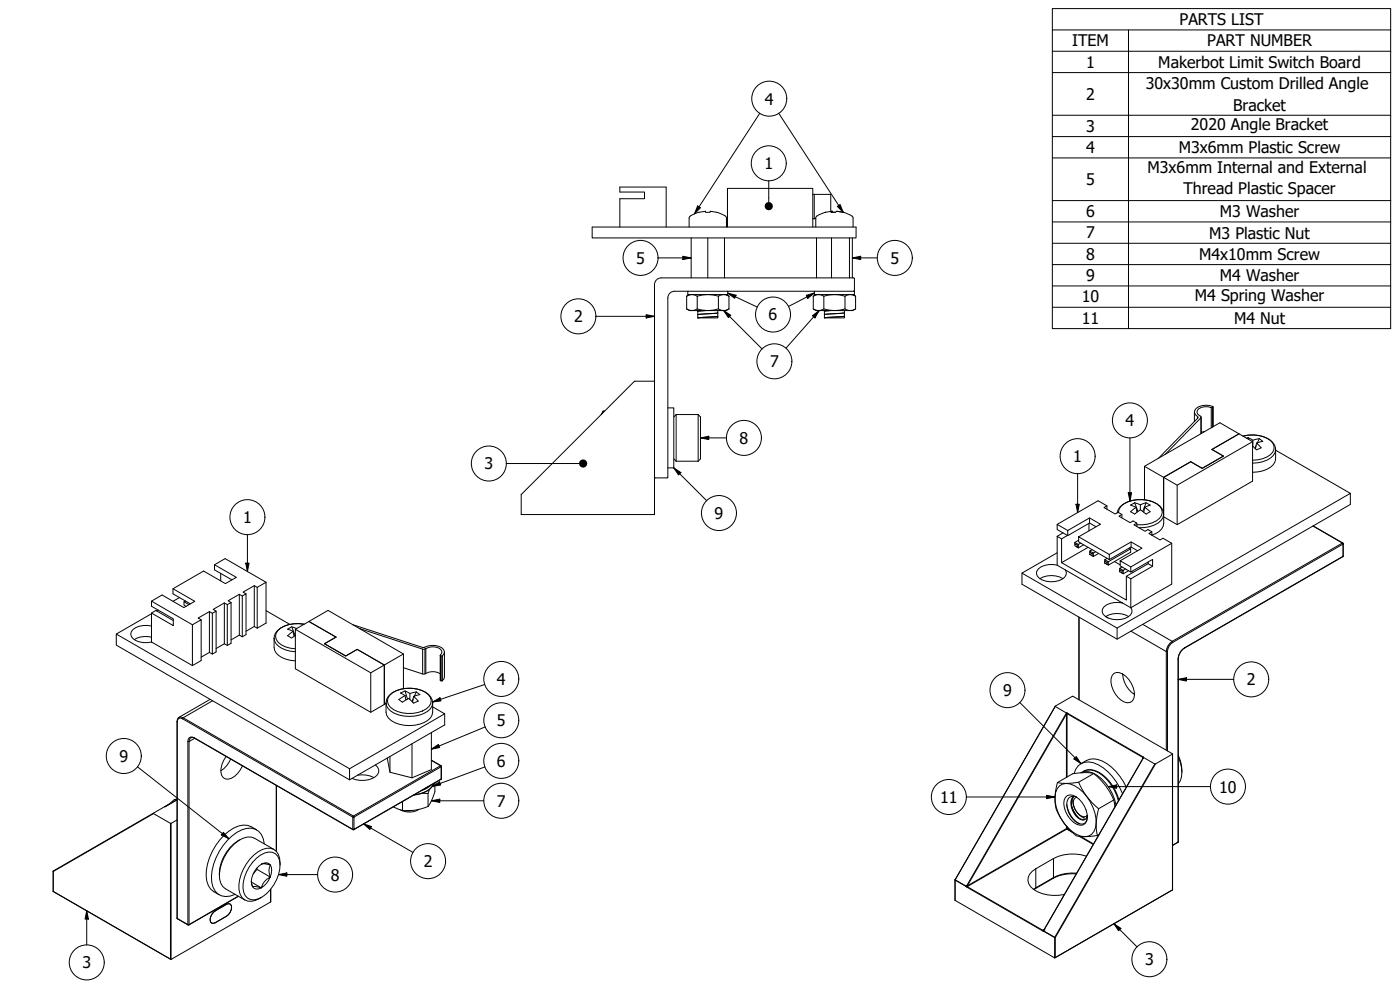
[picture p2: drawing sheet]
<svg xmlns="http://www.w3.org/2000/svg" width="420mm" height="297mm" viewBox="0 0 420 297" stroke-linecap="round" stroke-linejoin="round" font-family="sans-serif">
<!-- layer: Visible (ISO) -->
<g fill="none" stroke="#000" stroke-width=".3">
<path d="M243.9 58.3h.5M177.7 68.1h79.2v3.3h-79.2zM186 68.1v-8.5h7.4v-2h-7.4v-1.5h13.9v12M206.8 68.1v-2.7a3.9 3.9 0 0 1 3-1.7l1.9-.3v.3h1.4l.1-.3 2.3 .4a3.5 3.5 0 0 1 2.5 1.6v2.7M207.4 71.4v12M212.4 71.4v12M217.4 71.4v12M218.3 68.1v-11.6h25.6v11.6M243.9 65.6h.5M245 71.4v12M247.8 63.7l-.5 .1a3.5 3.5 0 0 0-2.5 1.6v2.7M249.3 63.4v-5.1h-4.9v7.3h.4"/>
<path d="M249.5 71.4v12M249.6 63.4l-1.8 .3M249.6 63.4l.5 .3M249.6 63.4l-.2 .3h1.3l.3-.3 2.1 .3M249.6 63.4v.3M249.8 63.4v.3M250.8 63.7h-.4M251.3 63.4l1.7 .3M251.3 63.4h-.1M253.1 63.7l.4 .1a3.5 3.5 0 0 1 2.5 1.6v2.7M254.9 71.4v12M255.8 71.4v12"/>
<path d="M206.1 92.7a2.81 2.81 0 0 0 3.1 0M206.1 88.9a2.81 2.81 0 0 1 3.1 0M206.1 92.7l.8 .5h11l.9-.5M206.1 88.9v3.8M206.9 88.4l-.8 .5M209.2 92.7a10.5 10.5 0 0 0 6.4 0M209.2 88.9a10.5 10.5 0 0 1 6.4 0M209.2 88.9v3.8M209.4 93.2v2.2h6v-2.2M209.4 94.4l6-.5zM209.4 95.4l6-.5zM209.4 93.4h.1"/>
<path d="M209.4 94.4h.1M211.5 93.2l-2.1 .2M211.8 93.2l-2.4 .2M215.4 94.9h.1M215.6 92.7a2.81 2.81 0 0 0 3.2 0M215.6 88.9a2.81 2.81 0 0 1 3.2 0M215.6 88.9v3.8M217.9 88.4l.9 .5M218.3 87.4v1h-11.8v-1M218.8 88.9v3.8M244.1 92.7a2.81 2.81 0 0 0 3.1 0M244.1 88.9a2.81 2.81 0 0 1 3.1 0"/>
<path d="M244.1 92.7l.8 .5h11l.9-.5M244.1 88.9v3.8M244.5 87.4v1l11.9-.1-.1-.9h-53.9a2.01 2.01 0 0 0-2 2v53.8l-.2 .2h-3.6l-.2-.2M244.9 88.4l-.8 .5M247.2 92.7a10.5 10.5 0 0 0 6.4 0M247.2 88.9a10.5 10.5 0 0 1 6.4 0M247.2 88.9v3.8M247.4 93.2v2.2h6v-2.2M247.4 94.4l6-.5zM247.4 94.4h.1M247.4 95.4h.1M249.1 93.2l-1.7 .2 2-.2"/>
<path d="M253.4 94.9l-6 .5M253.4 93.9h.1M253.4 94.9h.1M253.6 92.7a2.81 2.81 0 0 0 3.2 0M253.6 88.9a2.81 2.81 0 0 1 3.2 0M253.6 88.9v3.8M255.9 88.4l.9 .5M256.2 87.4l.2-.2v-3.6l-.2-.2h-57.8a2.01 2.01 0 0 0-2 2v29M256.8 88.9v3.8M181 123.3l-.3 .8M181.5 123.3h-.5l-.6 1.1M200.4 122.4h1.8v18h-1.8"/>
<path d="M202.2 137.7l.7 .7M202.9 124.4v14M202.9 124.4l-.7 .7M202.9 138.4h6.6M202.9 124.4h6.6M209.5 124.4l.7 .7v12.6l-.7 .7M209.5 124.4v14M343.5 139.9l5.7 3.3v10.8M349.7 136.3l10.7-10.9v-.4a1.52 1.52 0 0 1-1.1-1.8 4.3 4.3 0 0 1 4.5-.9l.3-.3a4.6 4.6 0 0 0-5.6 1.2 1.91 1.91 0 0 0 1.1 2l-11.9 12.3M357.4 138.5l-8.2 4.7M357.4 138.5l-8.2 4.7v10.8M358.5 123.6v2.9"/>
<path d="M360.5 125.2v4.9M361.5 129.5l-1 .2M363.7 134.9l8.1-4.7-5.7-3.4-22.6 13.1v10.1M363.7 134.9l3.5 2-6.4 3.6-3.4-2M363.7 134.9l3.5 1.9-6.4 3.7-3.4-2M364.1 122.1v5.9M373 130.9a8.7 8.7 0 0 1 9.2 2.2 6.4 6.4 0 0 1 .5 5.5 7.2 7.2 0 0 1-6.8 3.1M374.6 131.3l1.4 .8 1.9-.5M374.6 131.3l-.5 .2M374.6 131.3l.1 .5M375.9 132.5l-4-2.3-8.2 4.7M376 132.1v1.8"/>
<path d="M377 133.7l-.4 .8M377.1 132.9l-.3 1.8M377.9 131.6l1.1 .8-1.9 .5 1.4 1.5-1.4 .6-1.2-1.2M377.9 131.6l-.5 1.2M382.8 135.1l22.5 12.9-70 40.4-28.6-16.4 10.6-6.1M156.4 154.4l.1-6 33.9-34h6v40M156.5 154.3h39.8M317.3 157.3l3.1 1.9v1.5l-3.1-1.8zM319 159.9l-1.7 1M320.4 159.2l6.6-3.8 3.3 1.9-6.6 3.8M326.8 157v2.3M327 155.4v1.5"/>
<path d="M328.9 158.1l-1.9-1.2-6.6 3.8M332.2 151.8l-.9 .5 3.4 1.9 .9-.5 1.1 .7v1M332.2 152.8v-1l-2.6-1.6-12.3 7.1M335.3 153.9a5.4 5.4 0 0 1 4.7-3.8 8.9 8.9 0 0 1 8.6 2.4 5.8 5.8 0 0 1-.7 7l-2.2 1.1v-1l-1.2-.7-.8 .5-3.4-1.9 .9-.5M336.7 154.4l-.9 .5 3.4 1.9 .9-.5 1.1 .7v1M340.5 150.8l-1.2 .8 1.6 .6-1.6 1.3 1.2 .7 1.7-1.2M340.5 150.8l1.7 .7 1.7-.7M340.5 150.8l1 2.7M340.9 152.2l.3 1.5M342.2 151.5v1.5M343.5 152.2l-.2 1.5M343.9 150.8l1.3 .8-1.7 .6 1.7 1.3-1.3 .7-1.7-1.2"/>
<path d="M343.9 150.8l-.9 2.7M345.7 159.6l-.9 .5 3.3 1.9 .9-.5 2.7 1.5v12.3l-12.3 7M349.2 143.2l4.1 2.4v11.8M353.3 145.6l22.6-13.1v11.9l-22.6 13-4.1-2.3M394.1 157.8l8.9 5.1M405.3 148v3.4l-70 40.4-28.6-16.5v-3.3M51.9 176.6l6.6 3.8-3.3 1.9-6.6-3.8-3.1 1.9v1.5l6.5 3.8v2l-6.5-3.8M53.9 179.3l-2 1.1M64.4 169.4l6.5 3.8-3.3 1.9-6.5-3.8-9.2 5.3v1.6l5.2 3M66.2 172v2.3M69.6 174l-5.2-3v-1.6l3.2-1.8 12.2 7.1M71.8 178.3v12.3"/>
<path d="M72.7 178.8l-.9-.5-3.3 2 .8 .5M76.3 175.7v12.3M77.2 176.2l-.9-.5-3.3 2 .8 .5M312.1 173.6a6.9 6.9 0 0 1 6.9 0M317.3 169.6a5.5 5.5 0 0 0-6.1 1.8 2.18 2.18 0 0 0 1.6 2.6 6.6 6.6 0 0 0 6.7-.8l.5-.7v-.8l-.3-.7M318.6 168.8v-7.1l-1.3-.8v8.7l2.4 1.4M318.6 168.8l19.4 11.3v-7.2l1.4 .8v8.6l-2.5-1.4M319.7 171l17.2 9.9M320.4 160.7l-1.8 1M322.6 163.2l.7 .4v.6l-.7-.4zM322.6 162.7l1 .7-.3 .2M322.6 162.7v.5"/>
<path d="M323.3 164.2l.3 .2M323.7 161.1l9.2 5.3v1.5l-9.2-5.3zM323.7 162.1l-1.1 .6M324.3 163l-.7 .4v1M325.2 163.5l-1.6 .9M326.5 164.2l-7.9 4.6M327.1 165.7l.7 .5v.6l-.7-.4zM327.1 165.3v.4M327.8 164.9l-.7 .4 1 .7 .7-.5M327.8 166.8l.3 .2M329.7 166.1l-1.6 .9v-1l-.3 .2M331.5 168.3l.8 .5v.6l-.8-.4z"/>
<path d="M331.5 167.9v.4M332.3 169.4l.3 .2M332.9 166.4l6.6-3.8 3.2 1.9-6.5 3.8M334.5 168.5l1.7 1M336 170.9l.8 .4v.7l-.8-.5zM336 170.5v.4M336.2 168.3l3.2 1.8v1.5l-3.2-1.8zM336.8 170.1l-.8 .4 1.1 .6 .7-.4M336.8 172l.3 .2M338.7 171.2l-1.6 1v-1.1l-.3 .2M338.9 164.4l.4 .3v1l-6.7 3.9v-1.1l-.3 .3M339.3 164.7l-6.7 3.8-1.1-.6 .8-.4"/>
<path d="M339.4 171.6l6.5-3.7v2l-6.5 3.8M339.5 162.6v1.5M339.6 171.5l.5 .2M341.4 165.2l-1.9-1.1-6.6 3.8M344.6 168.6v.5l-6.6 3.8M344.6 169.1l1.3 .8M351.7 163l-12.3 7.1M403 162.9v4.1l-47.6 27.5a4 4 0 0 0-1.8 3.1v54.9l-1.7 1.2M34.9 190.2v3.4l70 40.4 28.6-16.5v-3.3M45.5 187.8a5.7 5.7 0 0 0-6.1 1.7 2.03 2.03 0 0 0 1.4 2.7 7.3 7.3 0 0 0 4.7 .4M45.5 191.2a7 7 0 0 0-5.2 .7M45.5 184.1l-10.6 6.1 70 40.5 28.6-16.5-3.7-2.1"/>
<path d="M45.5 192.6h.1M45.5 180.4l12.2 7.1M45.5 192.6l12.2 7.1 2.7-1.5v-12.2l-2.7 1.5v12.2M47.4 183l-.4 .3M52 186.2l-5.2-3-1.3 .7v8.7M55.2 180.5v1.1l.6 .3M55.6 180.3l-.4 .2 1.5 .9M62.8 183.5v12.2M63.7 196.3v-12.3l1.2-.6v12.2l-1.2 .7-.9-.6-2.4 1.5M63.7 184l-.9-.5-3.3 1.9 .9 .6M67.3 180.9v12.3M68.2 193.7v-12.3l1.1-.6v12.2l-1.1 .7-.9-.5-2.4 1.4"/>
<path d="M68.2 181.4l-.9-.5-3.3 1.9 .9 .6M72.7 191.1v-12.3l1.1-.6v12.2l-1.1 .7-.9-.5-2.5 1.4M77.2 188.5v-12.3l2.6-1.5v12.3l-2.6 1.5-.9-.5-2.5 1.4M79.8 183.2l7.2 4.1M87.6 188.1l.9 2.6M88 189.4l-1.7 1.3 1.3 .8 1-.9M88 189.4l.2 1.5M88.6 188.8l22.7 13.1v11.8M89 188.6l-1.4-.5-1.3 .7 1.7 .6M91.3 187.3a8.8 8.8 0 0 0-8.5 2.5 6.2 6.2 0 0 0-.5 4.5 5.1 5.1 0 0 0 4.9 3.8l1.4 .2M100.8 191.2l-8.1-4.7 5.8-3.4 22.6 13.1v10.4M100.8 191.2l-8.1-4.7-4.1 2.3v11.9l22.7 13 4.6-2.6"/>
<path d="M100.8 191.2l-3.4 2 6.4 3.6 3.4-2 8.1 4.7v11.9v-11.9l-4 2.4M100.8 191.2l-3.4 1.9 6.4 3.7 3.4-2 8.1 4.7 5.8-3.3M105.9 187.4l21.2 6.9a5.4 5.4 0 0 1 6 .6 1.33 1.33 0 0 1-.5 2l-.5-.2a1.18 1.18 0 0 0 .1-1.9 4 4 0 0 0-4.4-.2M107.9 188.6l18.9 6.2 1-.2M127.8 194.6v7.5M133.4 195.7v7.4l-.2 .6-.6 .6-.5-.2v-7.5M323.8 185.1v24.8M331.8 185a6.8 6.8 0 0 1 6.9 0M335.3 188.4v3.4M336.9 180.9a5.4 5.4 0 0 0-6 1.9 2.23 2.23 0 0 0 1.7 2.6 6.5 6.5 0 0 0 6.7-.9l.4-.7v-.7l-.3-.8M339.4 182.3h.1M63.1 209.8l-9.4 5.4-.4 .5-.2 .8v59l3.6 2"/>
<path d="M117.2 208.3a9.9 9.9 0 0 1 11.3 0l.7 .7a6.9 6.9 0 0 1 0 6.4 9.8 9.8 0 0 1-12.7 0 6.2 6.2 0 0 1 .7-7.1zM121.1 200.3l5.7 1.9 1-.1M121.6 208.7l.2 1.3M121.6 207.3l-1.4 .6 1.4 .8M121.6 207.3l1.4 .8 2-.5M121.6 207.3l.7 2.5M123 208.1v1.7M124 209.7l-.4 .8M124.1 208.9l-.3 1.8M125 207.6l1 .8-1.9 .5 1.4 1.5-1.4 .6-1.4-1.4-2 1.1-1-.8 1.9-1.2M125 207.6l-.6 1.2M127.8 202.1a4.2 4.2 0 0 1 4.3 .1"/>
<path d="M129.5 219.8v11.1l-5.9 2.5-6.6-1.7-.8-4.3M316.7 211.9l-30.1 52.1v6.1l29.9 17.3 .2-.1M316.7 211.9l3.6 2.1M316.7 211.9l5.3-3 29.9 17.3v40.8M336.9 202.2a2.2 2.2 0 0 0-2.6-.1 2.2 2.2 0 0 0-.9 2.5 7.2 7.2 0 0 0 4.9 6.3 2.03 2.03 0 0 0 2.2-2.3 7.7 7.7 0 0 0-3.6-6.4 7.8 7.8 0 0 0 3.6 6.2M52.3 239.9l-1.6 1.4M53.1 239.7l-.8 .2 .5 .3M53.1 240l-3.6 2M57.3 221.4l1.1 .1 47.7 27.5 26.2-15.2 .1-4-2.9-1.7M67.9 227a5.4 5.4 0 0 0-.9 6.3 2.6 2.6 0 0 0 3.4-.4l.9-.8 1.5-2.3M69.2 227.8a7.6 7.6 0 0 1-2.9 3.5M83 235.7v19.8"/>
<path d="M104.9 230.7v3.3M107.3 232.6a7.7 7.7 0 0 1 4.9 .7M112.7 229.5a2.02 2.02 0 0 1 0 3.5 7.7 7.7 0 0 1-7.1 .6M117 227v4.7M123.6 223.2v10.2M126.7 238l1.8 .1v3.9M128.9 236.8l-.4 1.3M130.2 235.1a6.8 6.8 0 0 1-6 3.5M130.5 234.9a10.6 10.6 0 0 1-2 7.1M317.3 234.8a12.3 12.3 0 0 0 2.1 12.3l2.5 2.7a4.1 4.1 0 0 0 3.7 1.2l3.7-.3M318 235.8a3.9 3.9 0 0 1 4.5-.1 13 13 0 0 1 6.3 12.6 3.5 3.5 0 0 1-5.7 2.1 13 13 0 0 1-6.3-12.6l.5-1.2zM319.7 239.3a2.23 2.23 0 0 1 3.3-.2 7.3 7.3 0 0 1 3.1 7.3 1.97 1.97 0 0 1-2.9 1 7.4 7.4 0 0 1-3.8-7.3z"/>
<path d="M322.1 239.1a5.7 5.7 0 0 0 3.3 6.3l-.2 .1M322.2 238.9a4.1 4.1 0 0 0 .2 5.2l.5 .7a2.18 2.18 0 0 0 2.9 1l.2-.4M322.3 238.9a4.7 4.7 0 0 0 1.2 6.3l.4 .3a1.82 1.82 0 0 0 1.8 .4M322.3 232.1a4.3 4.3 0 0 1 5.9-3.2 15.4 15.4 0 0 1 8.7 9.2M323.7 234.7l-3.7 .4-2.7-.3M323.7 234.7a19.8 19.8 0 0 0 6 8M324.4 229.1a6 6 0 0 1 7.8 0 17.1 17.1 0 0 1 5.8 7.1M324.4 231.9a4.9 4.9 0 0 1 6.2 .3 14 14 0 0 1 5.2 7.8M328.3 232.1l-2.7-.3-3.7 .4-4.6 2.6M328.3 232.1a19.8 19.8 0 0 1 6 7.9M328.3 232.1l-4.6 2.6M343.1 227.4l-29.8 51.6"/>
<path d="M343.1 227.1l.1 .1M343.2 227.2v.1M351.9 226.3l-5.2 2.9-3.5-1.9M353.6 226.6a10.6 10.6 0 0 1 1.1 5.2M353.6 227.1a7.9 7.9 0 0 1 0 8.1M46 244l5.2 3 1.9-1M46 244l-30 17.3-.1 6.2M49.4 242l-3.4 2M49.6 242h-.2M50.9 241.2l-1.5 .8M72 251.9a12.1 12.1 0 0 0-6.2 10.8M77 257.5a4.9 4.9 0 0 1 5.6-1.4 4.7 4.7 0 0 1 1.4 4.6 12.1 12.1 0 0 1-6.5 9 3.2 3.2 0 0 1-4.6-3.3 12.3 12.3 0 0 1 4.1-8.9z"/>
<path d="M77 249a6.2 6.2 0 0 0-8.3 .4 17.6 17.6 0 0 0-6.8 13.4 5.7 5.7 0 0 0 3.9 5.7M78.5 259.3l.9-.1 1.8 .4a1.84 1.84 0 0 0-2.7-.4 5.9 5.9 0 0 0-2.7 6.9 1.85 1.85 0 0 0 2.6 .3M79.3 253.2a4.6 4.6 0 0 0-6.7-4.2 16.8 16.8 0 0 0-9.1 15.7 4.5 4.5 0 0 0 7.1 3.7M81.2 259.6a4 4 0 0 0-.1 3.5 6.6 6.6 0 0 1-2.7 3.3 5 5 0 0 1 2.7-3.3 4.1 4.1 0 0 0 .1-3.5zM82.2 254.9l-5.8-3.4a4.6 4.6 0 0 0-4.7 .6 13.3 13.3 0 0 0-5.8 11.6l.3 1.3 .6 1 .8 .7 5.9 3.3M84 259.6a4.2 4.2 0 0 0-2.9-5.1 8.7 8.7 0 0 0-7.1 4.7 11 11 0 0 0-2 9 3.3 3.3 0 0 0 4.6 2l1.9-1M118.1 242.1l2.7 1.1M120.8 240.5v2.7M123.2 243.2h-1M123.5 243.2h-1.6M125.8 242.9a5.7 5.7 0 0 1-5.6 .1M128.5 242a15.4 15.4 0 0 1-7.7 1.2"/>
<path d="M320.1 241.3a7.6 7.6 0 0 0 3.9 5.9M321.7 242l.7 1.7 1 1.4M326.1 256.9a12.9 12.9 0 0 0-9.9 .7l-5.3 3.1a3.4 3.4 0 0 0-2.4 2.9 3.4 3.4 0 0 0 1.8 3.3 12.2 12.2 0 0 0 9.1 1.5M326.3 244.6l-.3 .8M326.3 245.1a1.88 1.88 0 0 1-.9 2 1.88 1.88 0 0 1-2.2-.3 6.7 6.7 0 0 1-2.9-6.4 1.86 1.86 0 0 1 2.9-1.2 1.76 1.76 0 0 0-1 2.4 3.9 3.9 0 0 0 3.6 3.4l.5-.3-.3 .7M329.7 242.7a15.3 15.3 0 0 0-.4 8M329.8 250.4l-.5 .3M334.3 240l.3 2.1M334.3 240l-4.6 2.7M15.9 267.5l35.4 20.4M16 267.5h-.1M64 273.8l4-2.5 1.1-.1a2.6 2.6 0 0 1-1.1 3.7l-3.4 2-1.1 .1a2.19 2.19 0 0 1 .5-3.2z"/>
<path d="M71.6 268.9l-14.9 8.6M75.4 264.3l.4 1.8 .9-.1 1.7 .4M75.5 264.7l2.9 1.7M77.1 260.8l4 2.3M77.1 260.4v.4l-1.1 1.4M81.3 266.8l-.1 3.8-29.9 17.3-.1-.1M289.8 265.9h.2M290.3 265.7l-.1 .1M313.2 279.3l.1 .1M313.2 279.2h.1M313.2 279.1v.1M313.3 279l-.1 .1"/>
<path d="M323 262.2a12.5 12.5 0 0 0-6.9 1.3l-5.8 3.4M351.9 267h.1M351.9 267l-35.3 20.4"/>
</g>
<!-- layer: Visible Narrow (ISO) -->
<g fill="none" stroke="#000" stroke-width=".3">
<path d="M359.4 125v.5M360.4 125.4v4.7M363.5 122.3v6M363.8 122.3v5.9M364 122.2v5.9M373 130.9a9.7 9.7 0 0 1 8.3 1.3 2.58 2.58 0 0 1-.1 4.3 8.7 8.7 0 0 1-5.3 1.6M382.8 134.9a3.8 3.8 0 0 1-2.6 3.2l-2.7 .7-1.6 .2M335.7 153.8a3.7 3.7 0 0 1 2.7-3.2 9.7 9.7 0 0 1 9.7 1.4 2.66 2.66 0 0 1-1.1 4.3 9.9 9.9 0 0 1-5.8 1.1M349.2 154.3a4 4 0 0 1-2.8 3.3l-1.4 .4-3.2 .3M394 157.8l8.9 5.1M402.9 162.9l.2 .3M402.9 162.9l-51.1 29.5"/>
<path d="M403 162.9h-.1M403.1 163.2v3.7l-47.6 27.5M403.1 163.2l-51.1 29.5M403.1 166.8l-.1 .2M403.1 163.1v.1M82.3 191.5a5.1 5.1 0 0 0 4.9 3.9l1.4 .2M91.3 187.3a8.8 8.8 0 0 0-8 2 2.66 2.66 0 0 0 1.2 4.2l1.2 .6 2.9 .6M126.8 194.8v7.4M127.5 194.7v7.5M132.2 196.7v7.5M132.4 196.8v7.5M132.8 196.8v7.5"/>
<path d="M323.9 185.2v24.8M331.8 185l.8 .4M339.4 189.4l10.6 6.1v29.6M342.9 187.3l8.9 5.1M350.4 195.5v29.8M351.8 192.4l.2 .3M351.8 192.4a3.9 3.9 0 0 0-1.8 3.1h.4a3.5 3.5 0 0 1 1.6-2.8M353.6 197.6v55.1l-1.7 .9M355.5 194.4a4.3 4.3 0 0 0-1.9 3.3M355.5 194.4l-.1 .1M53.1 216.5l.1 .1M53.2 216.6v59l3.2 1.8"/>
<path d="M53.7 215.2l.6-.1 .7 .3M54.8 215.7l-.6-.2-.5 .1-.4 .3-.1 .7M54.8 215.7l51.1 29.5v3.6M55 215.4l-.2 .3M55 215.4l51.1 29.5 26.1-15.1M63.8 210.3l-8.8 5.1M115.9 210.9a3.8 3.8 0 0 0 2.6 3.2 10.1 10.1 0 0 0 10.7-1.4l.5-.9 .1-.9M116.9 208.7a9.3 9.3 0 0 1 11.6-.3 2.6 2.6 0 0 1-.6 4.3 9.7 9.7 0 0 1-10.7-.5 2.45 2.45 0 0 1-.3-3.5zM316.7 212l-30 52 3.2 1.8M320.1 213.9l-29.9 51.7M320.1 213.9v.2M320.2 214l22.9 13.2z"/>
<path d="M320.2 214.3h-.1v18.9M320.2 214.3l-.1-.2-29.7 51.6M320.2 214.3v18.8M56.4 222.5h.3M56.4 222.5v54.9M56.7 222.5v54.9M57.3 221.4l-.4 .4-.2 .7M58.3 221.4a1.19 1.19 0 0 0-1.3-.1 1.19 1.19 0 0 0-.6 1.2M58.3 221.4l.1 .1M58.3 221.4l47.6 27.4M58.4 221.5l-1.7 1M82.9 235.7v19.7"/>
<path d="M128.4 236.1l-.7 .5M129.4 235.6l-1.7 1.1-1.2 .5M129.5 228.2l2.7 1.6M130.2 235.1a6.8 6.8 0 0 1-5.9 3.4M132.2 229.8l.2 .3M132.3 229.7l-.1 .1M132.4 230.1v3.6l-26.2 15.1v-3.6M132.4 230.1l-26.2 15.1M132.5 233.6l-.2 .2M132.5 230l-.1 .1M324.4 231.9a4.8 4.8 0 0 1 4.9 .7 14.3 14.3 0 0 1 5.6 8.9M325.2 231.4a4.5 4.5 0 0 1 4.7 .5 14.1 14.1 0 0 1 5.8 8.4"/>
<path d="M343 227.4h.1M343.1 227.3l-.1 .2M343.1 227.3l-29.7 51.7M346.6 229.2l-30.1 52M351.9 226.3v40.7l-35.2 20.3v-6l30.1-52.1M46.1 244.1l-30.1 17.4v6l35.2 20.3v-40.8M51.3 247v40.9M53.1 240l-3.6 2M105.9 248.8l.3 .1M105.9 248.8v.1M106.1 244.9l.1 .3h-.3zM316.2 257.6v5.7l-5.3 3.1v-5.7"/>
<path d="M320.1 248.6h.1l-.1 .2zM320.1 247.9v.7l-29.7 17.2M320.2 248.1v.5M320.2 248.6l1.1 .6M321.8 249.7l-1.7-.9-29.6 17.1M323.9 250.9l4.2 2.5M324.4 251l3.8 2.2M353.6 252.5l-.1 .3M16 261.3l-.1 .1M53.1 275.5l.2 .2M56.4 277.4h.3M56.4 277.4v.1"/>
<path d="M56.7 277.4v.1M71.5 268.9l-14.8 8.5M81.2 266.8v3.8M286.6 264h.1M289.8 265.9l.3 .2M289.8 265.9l-3.2-1.8v6.1M289.8 265.9h.1M290 265.9l.2 .1M290 265.8l.4-.1-.2 .3M290.1 266.1l.2 .2M290.2 266l.1 .2M290.2 266l-.1 .1"/>
<path d="M290.2 265.8l-.4 .1M290.3 266.3l22.5 13M290.3 266.2v.1M290.3 265.7h.1M290.4 266l-.1 .2M290.4 265.8l-.2 .2M290.4 266.1l22.5 13M310.8 266.6l.1-.2-.7 .4M312.8 279.3l.3 .1M312.9 279.2h.3M312.9 279.2l-.1 .1M313.1 279.4l.2 .1"/>
<path d="M313.2 279.2v.1M313.2 279.2l-.1 .2M313.2 279.1v.1M313.3 279.2v.2M313.3 279v.2l-.2-.1M313.3 279h.1M313.3 279.5l3.2 1.8v6.1M313.3 279.4v.1M313.4 279.4l3.1 1.8M323.1 262a10.3 10.3 0 0 0-7 1.5M316.5 281.2l.2 .1z"/>
</g>
<!-- layer: Symbol (ISO) -->
<g fill="none" stroke="#000" stroke-width=".3">
<path d="M315.8 9v-6.4h101.6v6.4M315.8 15.4h101.6M338.7 9v89.6M417.4 9h-101.6v6.4M417.4 9v89.6h-101.6v-83.2M228 34l-19.6 30.2M233.7 34l19.4 29.7M315.8 21.8h101.6M315.8 34.6h101.6M230.7 54.2v6.4M315.8 41h101.6M315.8 47.4h101.6"/>
<path d="M197.5 77.4h9.9M204.9 76.9l2.5 .5-2.5 .5zM209.4 61.8l.8 .5-1.8 1.9zM251.3 61.9l.8-.5 1 2.3zM255.8 77.4l2.5-.5v1zM255.8 77.4h7.5M315.8 60.2h101.6M315.8 66.6h101.6M315.8 73h101.6M315.8 79.4h101.6M178.8 94.9h17.6M193.9 94.4l2.5 .5-2.5 .5z"/>
<path d="M217.2 93.2l2.1 1.4-.7 .7zM217.2 93.2l11.5 11.5M218.4 88l2.5 .6-.4 .9zM218.4 88l8.9 4.1M242 88.6l2.4-.7-2 1.6zM243.8 94.7l2.1-1.5-1.3 2.2zM244.4 87.9l-7.8 4.1M245.9 93.2l-10 11.3M315.8 85.8h101.6M315.8 92.2h101.6M152 139.1h21.8M210.2 131.4l2.5-.5v1z"/>
<path d="M210.2 131.4h7.8M339.1 131.4v18.9M202.2 140.4l2.1 1.4-.7 .7zM202.2 140.4l9.9 9.8M322.9 151.3h1l-.5 2.5zM323.4 142.1v11.7M338.6 147.8h1l-.5 2.5zM73.8 169h1l-.5 2.5zM74.3 160.4v11.1M129.8 210.6l2.2-1.2 .4 .9zM145.5 205.4l-15.7 5.2M145.6 218.1l-16.1 6.7"/>
<path d="M306.1 210.8l18.3 18.3M353.6 203.8l2.4-.5v1zM353.6 203.8h16.7M41.3 230.1l27.4 21.6M129.5 224.8l2.1-1.4 .4 .9zM129.7 235.9l2.2-1.3 .4 .9zM145.5 230.1l-15.8 5.8M290 239.1h26.6M314.1 238.6l2.5 .5-2.5 .5zM322.3 227.7l.7-.7 1.4 2.1zM332.6 236l2.5-.5v1zM332.6 236h30.7"/>
<path d="M67 249.7l1.7 2-2.3-1.2zM109.1 247.2l2.4 .8-.5 .9zM109.1 247.2l14.8 8.6M129.5 240.3l2.5-.5v1zM129.5 240.3h15.7M26 273.3l.5 2.5h-1zM26 273.3v10.2M83.6 262.4l2.5-.5v1zM83.6 262.4h11.7M334.3 277.1l2.1 1.5-.7 .7zM334.3 277.1l6.9 7"/>
<circle cx="230.9" cy="29.6" r="5.3"/>
<circle cx="230.7" cy="49" r="5.3"/>
<circle cx="192.2" cy="77.4" r="5.3"/>
<circle cx="268.5" cy="77.4" r="5.3"/>
<circle cx="173.6" cy="94.9" r="5.3"/>
<circle cx="232" cy="94.4" r="5.3"/>
<circle cx="232.4" cy="108.4" r="5.3"/>
<circle cx="146.7" cy="139.1" r="5.3"/>
<circle cx="223.3" cy="131.4" r="5.3"/>
<circle cx="323.4" cy="136.9" r="5.3"/>
<circle cx="339.1" cy="126.1" r="5.3"/>
<circle cx="74.3" cy="155.2" r="5.3"/>
<circle cx="215.8" cy="153.9" r="5.3"/>
<circle cx="150.4" cy="203.7" r="5.3"/>
<circle cx="150.4" cy="216.1" r="5.3"/>
<circle cx="302.4" cy="207.1" r="5.3"/>
<circle cx="375.5" cy="203.8" r="5.3"/>
<circle cx="37.1" cy="226.8" r="5.3"/>
<circle cx="150.4" cy="228.3" r="5.3"/>
<circle cx="284.8" cy="239.1" r="5.3"/>
<circle cx="368.5" cy="236" r="5.3"/>
<circle cx="128.5" cy="258.4" r="5.3"/>
<circle cx="150.4" cy="240.3" r="5.3"/>
<circle cx="100.6" cy="262.4" r="5.3"/>
<circle cx="26" cy="288.8" r="5.3"/>
<circle cx="344.9" cy="287.8" r="5.3"/>
</g>
<g fill="#000">
<path d="M204.9 76.9l2.5 .5-2.5 .5z" fill-rule="evenodd"/>
<path d="M209.4 61.8l.8 .5-1.8 1.9z" fill-rule="evenodd"/>
<path d="M251.3 61.9l.8-.5 1 2.3z" fill-rule="evenodd"/>
<path d="M255.8 77.4l2.5-.5v1z" fill-rule="evenodd"/>
<path d="M193.9 94.4l2.5 .5-2.5 .5z" fill-rule="evenodd"/>
<path d="M217.2 93.2l2.1 1.4-.7 .7z" fill-rule="evenodd"/>
<path d="M218.4 88l2.5 .6-.4 .9z" fill-rule="evenodd"/>
<path d="M242 88.6l2.4-.7-2 1.6z" fill-rule="evenodd"/>
<path d="M243.8 94.7l2.1-1.5-1.3 2.2z" fill-rule="evenodd"/>
<path d="M210.2 131.4l2.5-.5v1z" fill-rule="evenodd"/>
<path d="M202.2 140.4l2.1 1.4-.7 .7z" fill-rule="evenodd"/>
<path d="M322.9 151.3h1l-.5 2.5z" fill-rule="evenodd"/>
<path d="M338.6 147.8h1l-.5 2.5z" fill-rule="evenodd"/>
<path d="M73.8 169h1l-.5 2.5z" fill-rule="evenodd"/>
<path d="M129.8 210.6l2.2-1.2 .4 .9z" fill-rule="evenodd"/>
<path d="M353.6 203.8l2.4-.5v1z" fill-rule="evenodd"/>
<path d="M129.5 224.8l2.1-1.4 .4 .9z" fill-rule="evenodd"/>
<path d="M129.7 235.9l2.2-1.3 .4 .9z" fill-rule="evenodd"/>
<path d="M129.5 240.3l2.5-.5v1z" fill-rule="evenodd"/>
<path d="M314.1 238.6l2.5 .5-2.5 .5z" fill-rule="evenodd"/>
<path d="M323 227l1.4 2.1-2.1-1.4z" fill-rule="evenodd"/>
<path d="M332.6 236l2.5-.5v1z" fill-rule="evenodd"/>
<path d="M67 249.7l1.7 2-2.3-1.2z" fill-rule="evenodd"/>
<path d="M109.1 247.2l2.4 .8-.5 .9z" fill-rule="evenodd"/>
<path d="M26 273.3l.5 2.5h-1z" fill-rule="evenodd"/>
<path d="M83.6 262.4l2.5-.5v1z" fill-rule="evenodd"/>
<path d="M334.3 277.1l2.1 1.5-.7 .7z" fill-rule="evenodd"/>
<circle cx="230.7" cy="61.9" r="1.25"/>
<circle cx="175" cy="139.1" r="1.25"/>
</g>
<g font-size="4.8">
<text x="354" y="7.5">PARTS LIST</text>
<text x="321.7" y="13.9">ITEM</text>
<text x="362.3" y="13.9">PART NUMBER</text>
<text x="325.9" y="20.3">1</text>
<text x="347.6" y="20.4">Makerbot Limit Switch Board</text>
<text x="325.9" y="30">2</text>
<text x="343.9" y="26.8">30x30mm Custom Drilled Angle</text>
<text x="229.5" y="31.4">4</text>
<text x="370.1" y="33.2">Bracket</text>
<text x="325.9" y="39.5">3</text>
<text x="357.4" y="39.1">2020 Angle Bracket</text>
<text x="325.9" y="45.9">4</text>
<text x="353.8" y="46">M3x6mm Plastic Screw</text>
<text x="229.4" y="50.8">1</text>
<text x="344.4" y="51.9">M3x6mm Internal and External</text>
<text x="325.9" y="55.5">5</text>
<text x="355.2" y="58.3">Thread Plastic Spacer</text>
<text x="325.9" y="65.1">6</text>
<text x="366.1" y="65.2">M3 Washer</text>
<text x="325.9" y="71.5">7</text>
<text x="362.9" y="71.6">M3 Plastic Nut</text>
<text x="325.9" y="77.9">8</text>
<text x="359.9" y="77.9">M4x10mm Screw</text>
<text x="190.9" y="79.1">5</text>
<text x="267.2" y="79.1">5</text>
<text x="325.9" y="84.3">9</text>
<text x="366.1" y="84.4">M4 Washer</text>
<text x="324.6" y="90.7">10</text>
<text x="358.6" y="90.3">M4 Spring Washer</text>
<text x="172.3" y="96.7">2</text>
<text x="230.7" y="96.2">6</text>
<text x="324.6" y="97.2">11</text>
<text x="370.3" y="97.1">M4 Nut</text>
<text x="231.1" y="110.2">7</text>
<text x="337.8" y="127.9">4</text>
<text x="221.9" y="133.2">8</text>
<text x="145.4" y="140.9">3</text>
<text x="322.1" y="138.6">1</text>
<text x="214.5" y="155.7">9</text>
<text x="72.9" y="156.9">1</text>
<text x="149.1" y="205.5">4</text>
<text x="301" y="208.9">9</text>
<text x="374.2" y="205.6">2</text>
<text x="149.1" y="217.9">5</text>
<text x="35.8" y="228.6">9</text>
<text x="149.1" y="230.1">6</text>
<text x="365.9" y="237.8">10</text>
<text x="149.1" y="242">7</text>
<text x="282.1" y="240.9">11</text>
<text x="127.2" y="260.2">2</text>
<text x="99.3" y="264.2">8</text>
<text x="24.7" y="290.6">3</text>
<text x="343.6" y="289.6">3</text>
</g>
</svg>
